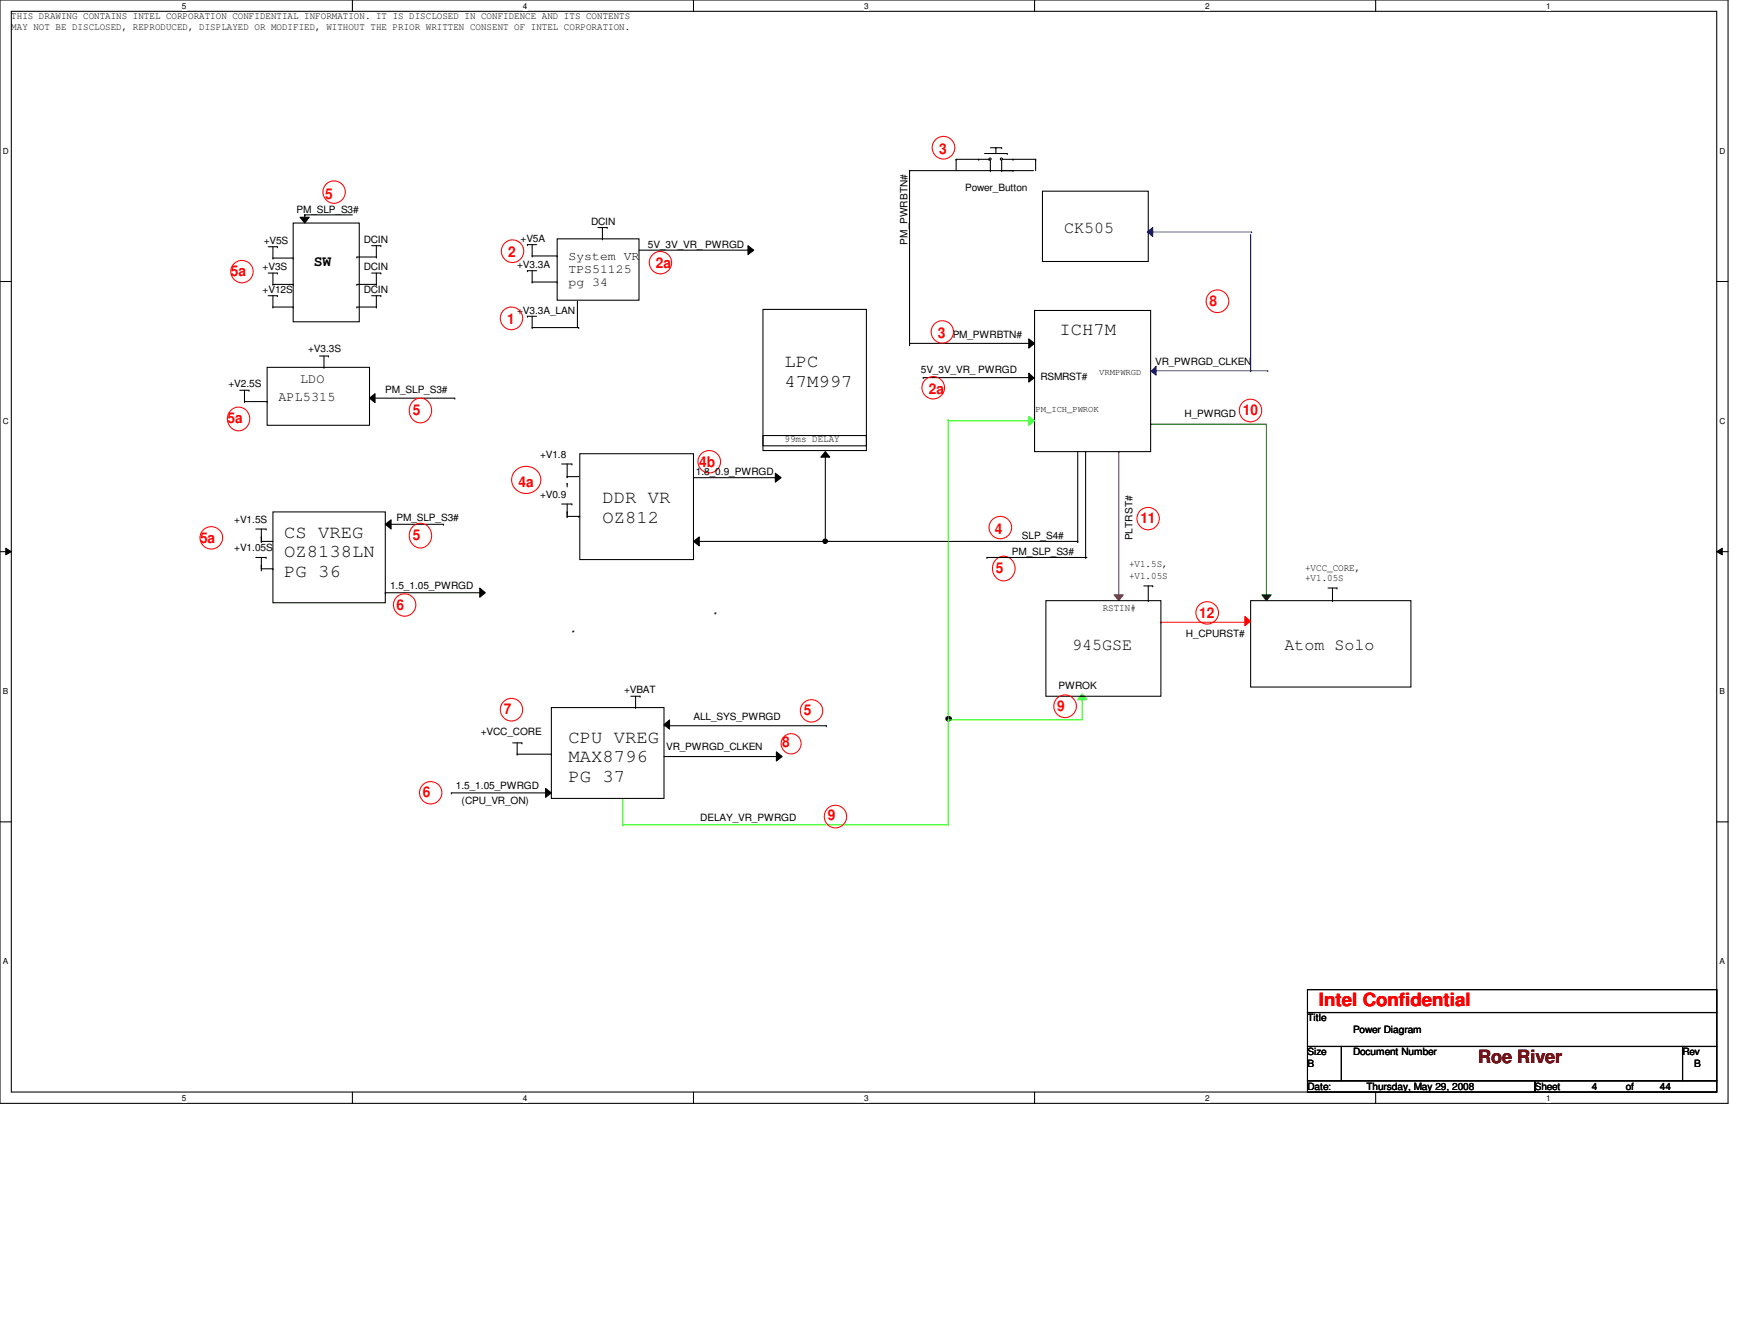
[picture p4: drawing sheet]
<svg xmlns="http://www.w3.org/2000/svg" width="279mm" height="216mm" viewBox="0 0 279 216" stroke-linecap="round" stroke-linejoin="round" font-family="sans-serif">
<path d="M0 0h278v177.4h-278zM1.8 1.8h274.3v173.8h-274.3z" fill="none" stroke="#000" stroke-width=".17"/>
<g fill="#fff">
<path d="M29.3 .2h.7v1.5h-.7z"/>
<path d="M29.3 175.8h.7v1.4h-.7z"/>
</g>
<path d="M56.7 0v1.8M56.7 175.6v1.8" fill="none" stroke="#000" stroke-width=".17"/>
<g fill="#fff">
<path d="M84.1 .2h.7v1.5h-.7z"/>
<path d="M84.1 175.8h.7v1.4h-.7z"/>
</g>
<path d="M111.5 0v1.8M111.5 175.6v1.8" fill="none" stroke="#000" stroke-width=".17"/>
<g fill="#fff">
<path d="M139 .2h.7v1.5h-.7z"/>
<path d="M139 175.8h.7v1.4h-.7z"/>
</g>
<path d="M166.4 0v1.8M166.4 175.6v1.8" fill="none" stroke="#000" stroke-width=".17"/>
<g fill="#fff">
<path d="M193.8 .2h.8v1.5h-.8z"/>
<path d="M193.8 175.8h.8v1.4h-.8z"/>
</g>
<path d="M221.3 0v1.8M221.3 175.6v1.8" fill="none" stroke="#000" stroke-width=".17"/>
<g fill="#fff">
<path d="M248.7 .2h.7v1.5h-.7z"/>
<path d="M248.7 175.8h.7v1.4h-.7z"/>
<path d="M.5 23.5h.9v1.5h-.9z"/>
<path d="M276.6 23.5h.9v1.5h-.9z"/>
<path d="M.5 67h.9v1.5h-.9z"/>
<path d="M276.6 67h.9v1.5h-.9z"/>
</g>
<path d="M0 45.3h1.8M276.1 45.3h1.9" fill="none" stroke="#000" stroke-width=".17"/>
<g fill="#fff">
<path d="M.5 110.4h.8v1.5h-.8z"/>
<path d="M276.6 110.4h.9v1.5h-.9z"/>
</g>
<path d="M0 88.7h1.8M276.1 88.7h1.9" fill="none" stroke="#000" stroke-width=".17"/>
<path d="M.9 88.1l.9 .6-.9 .5zM276.1 88.7l.9-.6v1.1z" fill="#000"/>
<path d="M.9 88.1l.9 .6-.9 .5zM276.1 88.7l.9-.6v1.1z" fill="none" stroke="#000" stroke-width=".16"/>
<g fill="#fff">
<path d="M.5 153.8h.8v1.5h-.8z"/>
<path d="M276.6 153.8h.8v1.5h-.8z"/>
</g>
<g fill="none" stroke="#000" stroke-width=".17">
<path d="M59.8 39.5h1.5M60.5 39.5v1.8M61.3 39.5h.1M153.8 25.6h.1M153.8 25.6v1.8M161.3 25.6h1.6M162.9 25.6h.1M166.6 25.6h.1M166.6 25.6v1.8M59.8 43.9h1.5M60.5 41.3h.1M61.3 43.9h.1"/>
<path d="M174.6 72.6h.1M174.6 72.6v17.2M132.8 87h40.6M173.4 87h.1M184 94.2h1.4M185.4 94.2h.1M201.2 96.6h25.7v13.8h-25.7zM0 132.1h1.8M276.1 132.1h1.9M210.3 159.1h65.8v3.7h-65.8zM210.3 162.8h65.8v5.4h-65.8zM210.3 168.2h5.5v5.5h-5.5z"/>
<path d="M210.3 173.7h36.6v1.9h-36.6zM215.8 168.2h54.8v5.5h-54.8zM246.9 173.7h29.2v1.9h-29.2zM270.6 168.2h5.5v5.5h-5.5z"/>
</g>
<path d="M203.7 68.4h.1M203.7 68.4v27.2" fill="none" stroke="#007f00" stroke-width=".17"/>
<path d="M174.1 112.5h.1M174.1 112.5v3.2" fill="none" stroke="#0f0" stroke-width=".17"/>
<path d="M174.1 111.5l.7 1h-1.4z" fill-rule="evenodd" fill="#0f0"/>
<path d="M174.1 111.5l.7 1h-1.4z" fill="none" stroke="#0f0" stroke-width=".17"/>
<g fill="none" stroke="#000" stroke-width=".17">
<path d="M43.1 39.7h1.5M43.9 39.7v1.8M44.6 39.7h.1M47.2 35.9h10.6v15.8h-10.6zM157.4 25.6h1.7M159.1 25.6h.1M159.3 27.4h.1M159.3 25.8v1.6M160.9 25.4h.3v.3h-.3zM43.9 41.5h.1M43.9 45.7h3.3M47.2 45.7h.1"/>
<path d="M165.5 54.5l.9 .7-.9 .8zM184.7 96.6h.1M184.7 94.2v2.4"/>
<circle cx="152.6" cy="115.5" r=".42"/>
</g>
<path d="M100.2 132.6h52.3M152.5 132.6h.1" fill="none" stroke="#7fff00" stroke-width=".17"/>
<g fill="#000">
<path d="M165.5 54.5l.9 .7-.9 .8z" fill-rule="evenodd"/>
<circle cx="152.6" cy="115.5" r=".42"/>
</g>
<path d="M203 95.6h1.5l-.8 1z" fill-rule="evenodd" fill="#003f00"/>
<path d="M203 95.6h1.5l-.8 1z" fill="none" stroke="#003f00" stroke-width=".17"/>
<path d="M48.3 34.9h1.4l-.7 1zM89.6 38.4h13.2v9.9h-13.2zM132.8 73.3h.1M132.8 73.3v13.6M148.5 60.7h.1M148.5 60.7h17" fill="none" stroke="#000" stroke-width=".17"/>
<path d="M152.5 114.6h.1M152.5 114.6v18" fill="none" stroke="#0f0" stroke-width=".17"/>
<path d="M180 72.6h.1M180 72.6v23" fill="none" stroke="#7f007f" stroke-width=".17"/>
<path d="M48.3 34.9h1.4l-.7 1z" fill-rule="evenodd" fill="#000"/>
<path d="M200.2 99.1l1 .8-1 .7z" fill-rule="evenodd" fill="#f00"/>
<path d="M200.2 99.1l1 .8-1 .7z" fill="none" stroke="#f00" stroke-width=".17"/>
<path d="M152.5 67.5h.1M152.5 67.5v47.4M100.2 132.6h.1M100.2 128.4v4.2" fill="none" stroke="#0f0" stroke-width=".17"/>
<path d="M185.1 68.2h.1M185.1 68.2h18.6" fill="none" stroke="#003f00" stroke-width=".17"/>
<g fill="none" stroke="#000" stroke-width=".17">
<path d="M49 34.5h.1M49 34.5v1.1M153.8 25.6h3.6M157.4 25.6h.1M158.4 24.7h3.6M159.1 25.4h.3v.3h-.3zM159.3 23.7h1.8M160.2 23.7h.1M160.2 23.7v1M161.1 23.7h.1M161.1 27.4h.1M161.1 27.4h1.8"/>
<path d="M161.1 25.8v1.6M162 24.7h.1M162.9 27.4h.1M162.9 25.6h3.7M166.6 25.6h.1M43.1 43.9h1.5M43.9 41.5h3.3M44.6 43.9h.1M47.2 41.5h.1M57.4 41.3h.1M57.4 41.3h3.1M146.3 55.2h.1"/>
<path d="M146.3 55.2h20.1M132.8 72.6l.7 .9h-1.5zM173.4 72.6v14.4M173.4 87h.1M88.7 113.7h18.1v14.7h-18.1z"/>
</g>
<path d="M132.8 72.6l.7 .9h-1.5z" fill-rule="evenodd" fill="#000"/>
<path d="M179.2 95.6h1.5l-.7 1z" fill-rule="evenodd" fill="#7f007f"/>
<path d="M179.2 95.6h1.5l-.7 1z" fill="none" stroke="#7f007f" stroke-width=".17"/>
<g fill="none" stroke="#000" stroke-width=".17">
<path d="M49 34.5h.1M49 34.5h7.7M84.8 39.3h.1M84.8 39.3h1.5M85.6 39.3v1.8M96.2 36.6h1.5M96.9 36.6h.1M96.9 38.4h.1M96.9 36.6v1.8M97.7 36.6h.1M146.3 27.4h.1M146.3 27.4h19.9"/>
<path d="M146.3 27.4v28.2M43 59.1h16.4v9.3h-16.4zM43.9 45.7h.1M43.9 43.9v1.8M51.4 57.2h1.4M52.1 59.1h.1M52.1 57.2v1.9M52.8 57.2h.1M57.4 45.7h.1M57.4 45.7h3.1M60.5 45.7h.1M60.5 43.9v1.8"/>
<path d="M84.8 43.5h.1M84.8 50.8h.1M84.8 43.5h1.5M84.8 50.8h1.5M85.6 41.1h.1M85.6 45.3h.1M85.6 52.7h.1M85.6 43.5v1.8M85.6 50.8v1.9M85.6 41.1h4M85.6 45.3h4M85.6 52.7h7.5"/>
<path d="M89.6 41.1h.1M89.6 45.3h.1M92.9 48.5h.1M92.9 48.5v4.2M93.1 52.7h.1M122.7 49.7h16.7v22.7h-16.7zM166.4 49.9h18.7v22.7h-18.7zM38.6 62.7h1.4M39.3 64.6h.1M39.3 62.7v1.9M39.3 64.6h3.7M40 62.7h.1"/>
<path d="M43 64.6h.1M91.2 77.7h.1M91.2 77.7v.6M93.3 72.9h18.2v17.1h-18.2zM122.7 70h16.7v1.7h-16.7zM41.1 85h1.7M41.1 89.6h1.7M42 87h.1M42 86.3h.1M42 91.6h.1M42 90.9h.1M42 85v2"/>
<path d="M42 89.6v2M42 87h1.9M42.8 85h.1M42.8 89.6h.1M90.3 81h1.7M91.2 83h.1M91.2 82.3h.1M91.2 81v2M91.2 83h2.1M92 81h.1M93.1 83h.1M168.2 96.6h18.5v15.3h-18.5z"/>
<path d="M213.6 94.5h1.5M214.3 96.6h.1M214.3 94.5v2.1M215.1 94.5h.1M92.2 101.5h.1M106.8 121.6h18.3M124.9 120.9l.9 .7-.9 .7zM125.1 121.6h.1"/>
<circle cx="132.7" cy="87" r=".37"/>
</g>
<g fill="none" stroke="#f00" stroke-width=".17">
<path d="M160.2 90a1.87 1.87 0 0 1 2.5-.1 1.87 1.87 0 0 1 .3 2.5 1.79 1.79 0 0 1-2.1 .9 1.79 1.79 0 0 1-1.3-1.9l.1-.5zM186.7 100h.1M186.7 100h13.5"/>
<circle cx="53.7" cy="30.9" r="1.8"/>
<circle cx="151.8" cy="23.7" r="1.82"/>
<circle cx="38.9" cy="43.7" r="1.8"/>
<circle cx="82.4" cy="40.4" r="1.81"/>
<circle cx="151.6" cy="53.4" r="1.8"/>
<circle cx="201.1" cy="66" r="1.81"/>
<circle cx="34" cy="86.5" r="1.81"/>
<circle cx="160.9" cy="84.8" r="1.81"/>
<circle cx="184.7" cy="83.4" r="1.8"/>
<circle cx="194.2" cy="98.5" r="1.81"/>
<circle cx="171.3" cy="113.5" r="1.82"/>
<circle cx="134.4" cy="131.3" r="1.81"/>
</g>
<g fill="#000">
<path d="M124.9 120.9l.9 .7-.9 .7z" fill-rule="evenodd"/>
<circle cx="132.7" cy="87" r=".37"/>
</g>
<path d="M185.6 59.6h18.3M203.9 59.6h.1" fill="none" stroke="#00f" stroke-width=".17"/>
<path d="M185.1 59.6h.2l.7-.7v1.4z" fill-rule="evenodd" fill="#00f"/>
<path d="M185.1 59.6h.2l.7-.7v1.4z" fill="none" stroke="#00f" stroke-width=".17"/>
<g fill="none" stroke="#f00" stroke-width=".17">
<path d="M37.1 66a1.85 1.85 0 0 1 3.1 1.1 1.85 1.85 0 0 1-2.7 1.9 1.97 1.97 0 0 1-.4-3zM83 75.6a2.34 2.34 0 0 1 2.7-.4 2.34 2.34 0 0 1 1.2 2.5 2.34 2.34 0 0 1-2.8 1.6 2.34 2.34 0 0 1-1.7-2.7z"/>
<circle cx="82.3" cy="51.2" r="1.81"/>
<circle cx="195.8" cy="48.4" r="1.82"/>
<circle cx="82.3" cy="114.1" r="1.81"/>
</g>
<path d="M167.7 30.7h17v11.3h-17z" fill="none" stroke="#000" stroke-width=".17"/>
<path d="M184.5 37.3l.9-.7v1.4z" fill-rule="evenodd" fill="#00f"/>
<path d="M184.5 37.3l.9-.7v1.4zM185.3 37.3h16M201.2 37.7v21.9M201.3 37.3h.1M201.2 59.6h.1" fill="none" stroke="#00f" stroke-width=".17"/>
<g fill="none" stroke="#f00" stroke-width=".17">
<circle cx="114.1" cy="74.2" r="1.81"/>
<circle cx="65.1" cy="97.3" r="1.8"/>
<circle cx="127.2" cy="119.6" r="1.62"/>
<circle cx="130.5" cy="114.3" r="1.8"/>
<circle cx="69.3" cy="127.4" r="1.8"/>
</g>
<g fill="none" stroke="#000" stroke-width=".17">
<path d="M120.3 39.5l.9 .7-.9 .7zM43.1 47.5h1.5M43.9 49.4h.1M43.9 49.4h3.3M43.9 47.5v1.9M44.6 47.5h.1M47.2 49.4h.1M57.4 49.4h.1M57.4 49.4h3.1M59.8 47.5h1.5M60.5 49.4h.1M60.5 47.5v1.9"/>
<path d="M61.3 47.5h.1M102.8 40.2h18.3M121.1 40.2h.1M165.5 60l.7 .7h.2l-.9 .7zM59.4 64l.9-.7v1.4zM60.3 64h12.9M73.2 64h.1M111.5 76.8h13.2M124.7 76.1l.9 .7-.9 .7zM124.7 76.8h.1M42 91.4h1.9M43.9 82.3h18.1v14.6h-18.1z"/>
<path d="M43.9 91.4h.1M62 84.3l.9-.7v1.4zM62 95.3h.1M62 95.3h15.2M62.9 84.3h8.4M71.3 84.3h.1M77.2 94.5l.9 .8-.9 .7zM111.5 87h.1M111.5 87h22M158.7 89.6h.1M158.7 89.6h16.1M82.5 119.4h1.4"/>
<path d="M83.2 119.4v1.8M83.9 119.4h.1M101.5 111.9h1.5M102.2 113.7h.1M102.2 111.9v1.8M103 111.9h.1M106.8 116.5l.9-.8v1.5zM106.8 116.7h26.1M132.9 116.7h.1M72.6 127.5h.1M72.6 127.5h15.2M83.2 121.2h.1"/>
<path d="M83.2 121.2h5.5M87.8 126.7l.9 .8-.9 .7zM88.7 121.2h.1"/>
</g>
<path d="M152.5 67.6h13.2M165.7 67.6h.1M152.5 115.7h.1M152.5 115.7h21.6" fill="none" stroke="#0f0" stroke-width=".17"/>
<g fill="#000">
<path d="M120.3 39.5l.9 .7-.9 .7z"/>
<path d="M59.4 64l.9-.7v1.4z" fill-rule="evenodd"/>
<path d="M124.7 76.1l.9 .7-.9 .7z" fill-rule="evenodd"/>
<path d="M165.5 60l.7 .7h.2l-.9 .7z" fill-rule="evenodd"/>
<path d="M62 84.3l.9-.7v1.4z" fill-rule="evenodd"/>
<path d="M77.2 94.5l.9 .8-.9 .7z" fill-rule="evenodd"/>
<path d="M106.8 116.5l.9-.8v1.5z" fill-rule="evenodd"/>
<path d="M87.8 126.7l.9 .8-.9 .7z" fill-rule="evenodd"/>
</g>
<path d="M165.5 66.9l.9 .7-.9 .8z" fill-rule="evenodd" fill="#0f0"/>
<path d="M165.5 66.9l.9 .7-.9 .8z" fill="none" stroke="#0f0" stroke-width=".17"/>
<path d="M90.3 74.6h1.7M91.2 76.6h.1M91.2 74.6v2M91.2 76.6h1.9M92 74.6h.1M111.5 87l1-.7v1.5zM115 98.6h.1M115 98.6h.2" fill="none" stroke="#000" stroke-width=".17"/>
<path d="M111.5 87l1-.7v1.5z" fill-rule="evenodd" fill="#000"/>
<g fill="none" stroke="#f00" stroke-width=".17">
<path d="M66.4 64.6a1.83 1.83 0 0 1 2.2-.3 1.83 1.83 0 0 1 .8 2.2 1.79 1.79 0 0 1-2.1 1.5 1.79 1.79 0 0 1-1.5-2l.1-.5zM66.4 84.7a1.83 1.83 0 0 1 2.2-.3 1.83 1.83 0 0 1 .8 2.2 1.79 1.79 0 0 1-2.1 1.5 1.79 1.79 0 0 1-1.5-2l.1-.5z"/>
<circle cx="106.2" cy="42.2" r="1.8"/>
<circle cx="150.1" cy="62.3" r="1.81"/>
</g>
<g font-size="2.9">
<text x="170.4" y="53.9">ICH7M</text>
<text x="126.2" y="59">LPC</text>
<text x="126.2" y="62.1">47M997</text>
<text x="96.9" y="80.9">DDR VR</text>
<text x="45.7" y="89.6">OZ8138LN</text>
<text x="45.7" y="86.4">CS VREG</text>
<text x="96.9" y="84.1">OZ812</text>
<text x="45.7" y="92.7">PG 36</text>
<text x="91.4" y="119.4">CPU VREG</text>
<text x="91.4" y="122.5">MAX8796</text>
<text x="91.4" y="125.6">PG 37</text>
</g>
<text font-size="2.9" fill="#f00" x="212.1" y="161.8">Intel Confidential</text>
<text font-size="2.9" fill="#7f0000" x="237.7" y="170.9">Roe River</text>
<g font-size="2.7">
<text x="171.2" y="37.5">CK505</text>
<text x="172.5" y="104.6">945GSE</text>
<text x="206.6" y="104.6">Atom Solo</text>
</g>
<g font-size="2.4" fill="#f00">
<text x="151" y="24.7">3</text>
<text x="52.3" y="32">5</text>
<text x="81.7" y="41.3">2</text>
<text x="37.1" y="44.4">5a</text>
<text x="105.5" y="43.1">2a</text>
<text x="81.6" y="52.1">1</text>
<text x="194.6" y="49.2">8</text>
<text x="150.9" y="54.3">3</text>
<text x="149.4" y="63.3">2a</text>
<text x="36.6" y="68">5a</text>
<text x="66.4" y="66.8">5</text>
<text x="199.9" y="66.8">10</text>
<text x="112.5" y="75.1">4b</text>
<text x="83.4" y="78.3">4a</text>
<text x="32.2" y="87.2">5a</text>
<text x="66.4" y="86.9">5</text>
<text x="160" y="85.8">4</text>
<text x="183.4" y="84.1">11</text>
<text x="160.2" y="92.2">5</text>
<text x="63.8" y="98">6</text>
<text x="192.9" y="99.3">12</text>
<text x="81" y="114.9">7</text>
<text x="129.3" y="115">5</text>
<text x="170.1" y="114.3">9</text>
<text x="125.8" y="120.1">8</text>
<text x="68" y="128.2">6</text>
<text x="133.1" y="131.9">9</text>
</g>
<text font-size="2.4" x="50.5" y="42.7">SW</text>
<g font-size="2.2">
<text x="44.8" y="64.5">APL5315</text>
<text x="48.3" y="61.6">LDO</text>
</g>
<g font-size="2">
<text x="91.4" y="41.8">System VR</text>
<text x="91.4" y="43.9">TPS51125</text>
<text x="91.4" y="46">pg 34</text>
</g>
<g font-size="1.6">
<text x="1.8" y="4.8">MAY NOT BE DISCLOSED, REPRODUCED, DISPLAYED OR MODIFIED, WITHOUT THE PRIOR WRITTEN CONSENT OF INTEL CORPORATION.</text>
<text x="1.8" y="3.1">THIS DRAWING CONTAINS INTEL CORPORATION CONFIDENTIAL INFORMATION. IT IS DISCLOSED IN CONFIDENCE AND ITS CONTENTS</text>
<text x="47.7" y="34.2">PM_SLP_S3#</text>
<text x="155.2" y="30.7">Power_Button</text>
<text x="42.4" y="39.3">+V5S</text>
<text x="58.5" y="39.1">DCIN</text>
<text x="83.7" y="38.9">+V5A</text>
<text x="95.1" y="36.2">DCIN</text>
<text x="104.2" y="39.8">5V_3V_VR_ PWRGD</text>
<text x="146" y="39.3" transform="rotate(-90 146 39.3)">PM_PWRBTN#</text>
<text x="42.2" y="43.5">+V3S</text>
<text x="42.2" y="47.2">+V12S</text>
<text x="58.5" y="43.5">DCIN</text>
<text x="58.5" y="47.2">DCIN</text>
<text x="83.2" y="43.1">+V3.3A</text>
<text x="83.2" y="50.5">+V3.3A_LAN</text>
<text x="49.6" y="56.6">+V3.3S</text>
<text x="148.1" y="59.9">5V_3V_VR_ PWRGD</text>
<text x="153.2" y="54.3">PM_PWRBTN#</text>
<text x="185.8" y="58.7">VR_PWRGD_CLKEN</text>
<text x="36.7" y="62.1">+V2.5S</text>
<text x="62" y="63.2">PM_SLP_S3#</text>
<text x="167.3" y="61">RSMRST#</text>
<text x="126.2" y="71.1">99ms DELAY</text>
<text x="190.5" y="67.1">H_PWRGD</text>
<text x="86.9" y="73.7">+V1.8</text>
<text x="111.9" y="76.4">1.8_0.9_PWRGD</text>
<text x="63.8" y="83.7">PM_SLP_S3#</text>
<text x="86.9" y="80.1">+V0.9</text>
<text x="37.7" y="84.1">+V1.5S</text>
<text x="37.7" y="88.6">+V1.05S</text>
<text x="162.8" y="89.2">PM_SLP_S3#</text>
<text x="164.4" y="86.7">SLP_S4#</text>
<text x="182.2" y="86.9" transform="rotate(-90 182.2 86.9)">PLTRST#</text>
<text x="62.7" y="94.7">1.5_1.05_PWRGD</text>
<text x="181.6" y="93">+V1.05S</text>
<text x="181.6" y="91.2">+V1.5S,</text>
<text x="209.9" y="91.8">+VCC_CORE,</text>
<text x="209.9" y="93.5">+V1.05S</text>
<text x="177.4" y="98.2">RSTIN#</text>
<text x="190.8" y="102.4">H_CPURST#</text>
<text x="100.4" y="111.3">+VBAT</text>
<text x="170.3" y="110.8">PWROK</text>
<text x="77.3" y="118.1">+VCC_CORE</text>
<text x="111.5" y="115.7">ALL_SYS_PWRGD</text>
<text x="107.1" y="120.6">VR_PWRGD_CLKEN</text>
<text x="73.3" y="126.9">1.5_1.05_PWRGD</text>
<text x="74.3" y="129.2">(CPU_VR_ON)</text>
<text x="112.6" y="132">DELAY_VR_PWRGD</text>
<text x="210.3" y="164.2">Title</text>
<text x="217.6" y="166">Power Diagram</text>
<text x="210.3" y="171.5">B</text>
<text x="210.3" y="169.7">Size</text>
<text x="217.6" y="169.7">Document Number</text>
<text x="270.6" y="169.7">Rev</text>
<text x="272.5" y="171.5">B</text>
<text x="210.3" y="175.2">Date:</text>
<text x="219.8" y="175.2">Thursday, May 29, 2008</text>
<text x="246.9" y="175.2">Sheet</text>
<text x="256" y="175.2">4</text>
<text x="261.5" y="175.2">of</text>
<text x="267" y="175.2">44</text>
</g>
<g font-size="1.4">
<text x="176.8" y="60.2">VRMPWRGD</text>
<text x="166.6" y="66.3">PM_ICH_PWROK</text>
</g>
<g font-size="1.3">
<text x="29.3" y="1.4">5</text>
<text x="84.1" y="1.4">4</text>
<text x="139" y="1.4">3</text>
<text x="193.8" y="1.4">2</text>
<text x="248.7" y="1.4">1</text>
<text x=".5" y="24.7">D</text>
<text x="276.6" y="24.7">D</text>
<text x=".5" y="68.2">C</text>
<text x="276.6" y="68.2">C</text>
<text x=".5" y="111.6">B</text>
<text x="276.6" y="111.6">B</text>
<text x=".5" y="155">A</text>
<text x="276.6" y="155">A</text>
<text x="29.3" y="177">5</text>
<text x="84.1" y="177">4</text>
<text x="139" y="177">3</text>
<text x="193.8" y="177">2</text>
<text x="248.7" y="177">1</text>
</g>
</svg>
